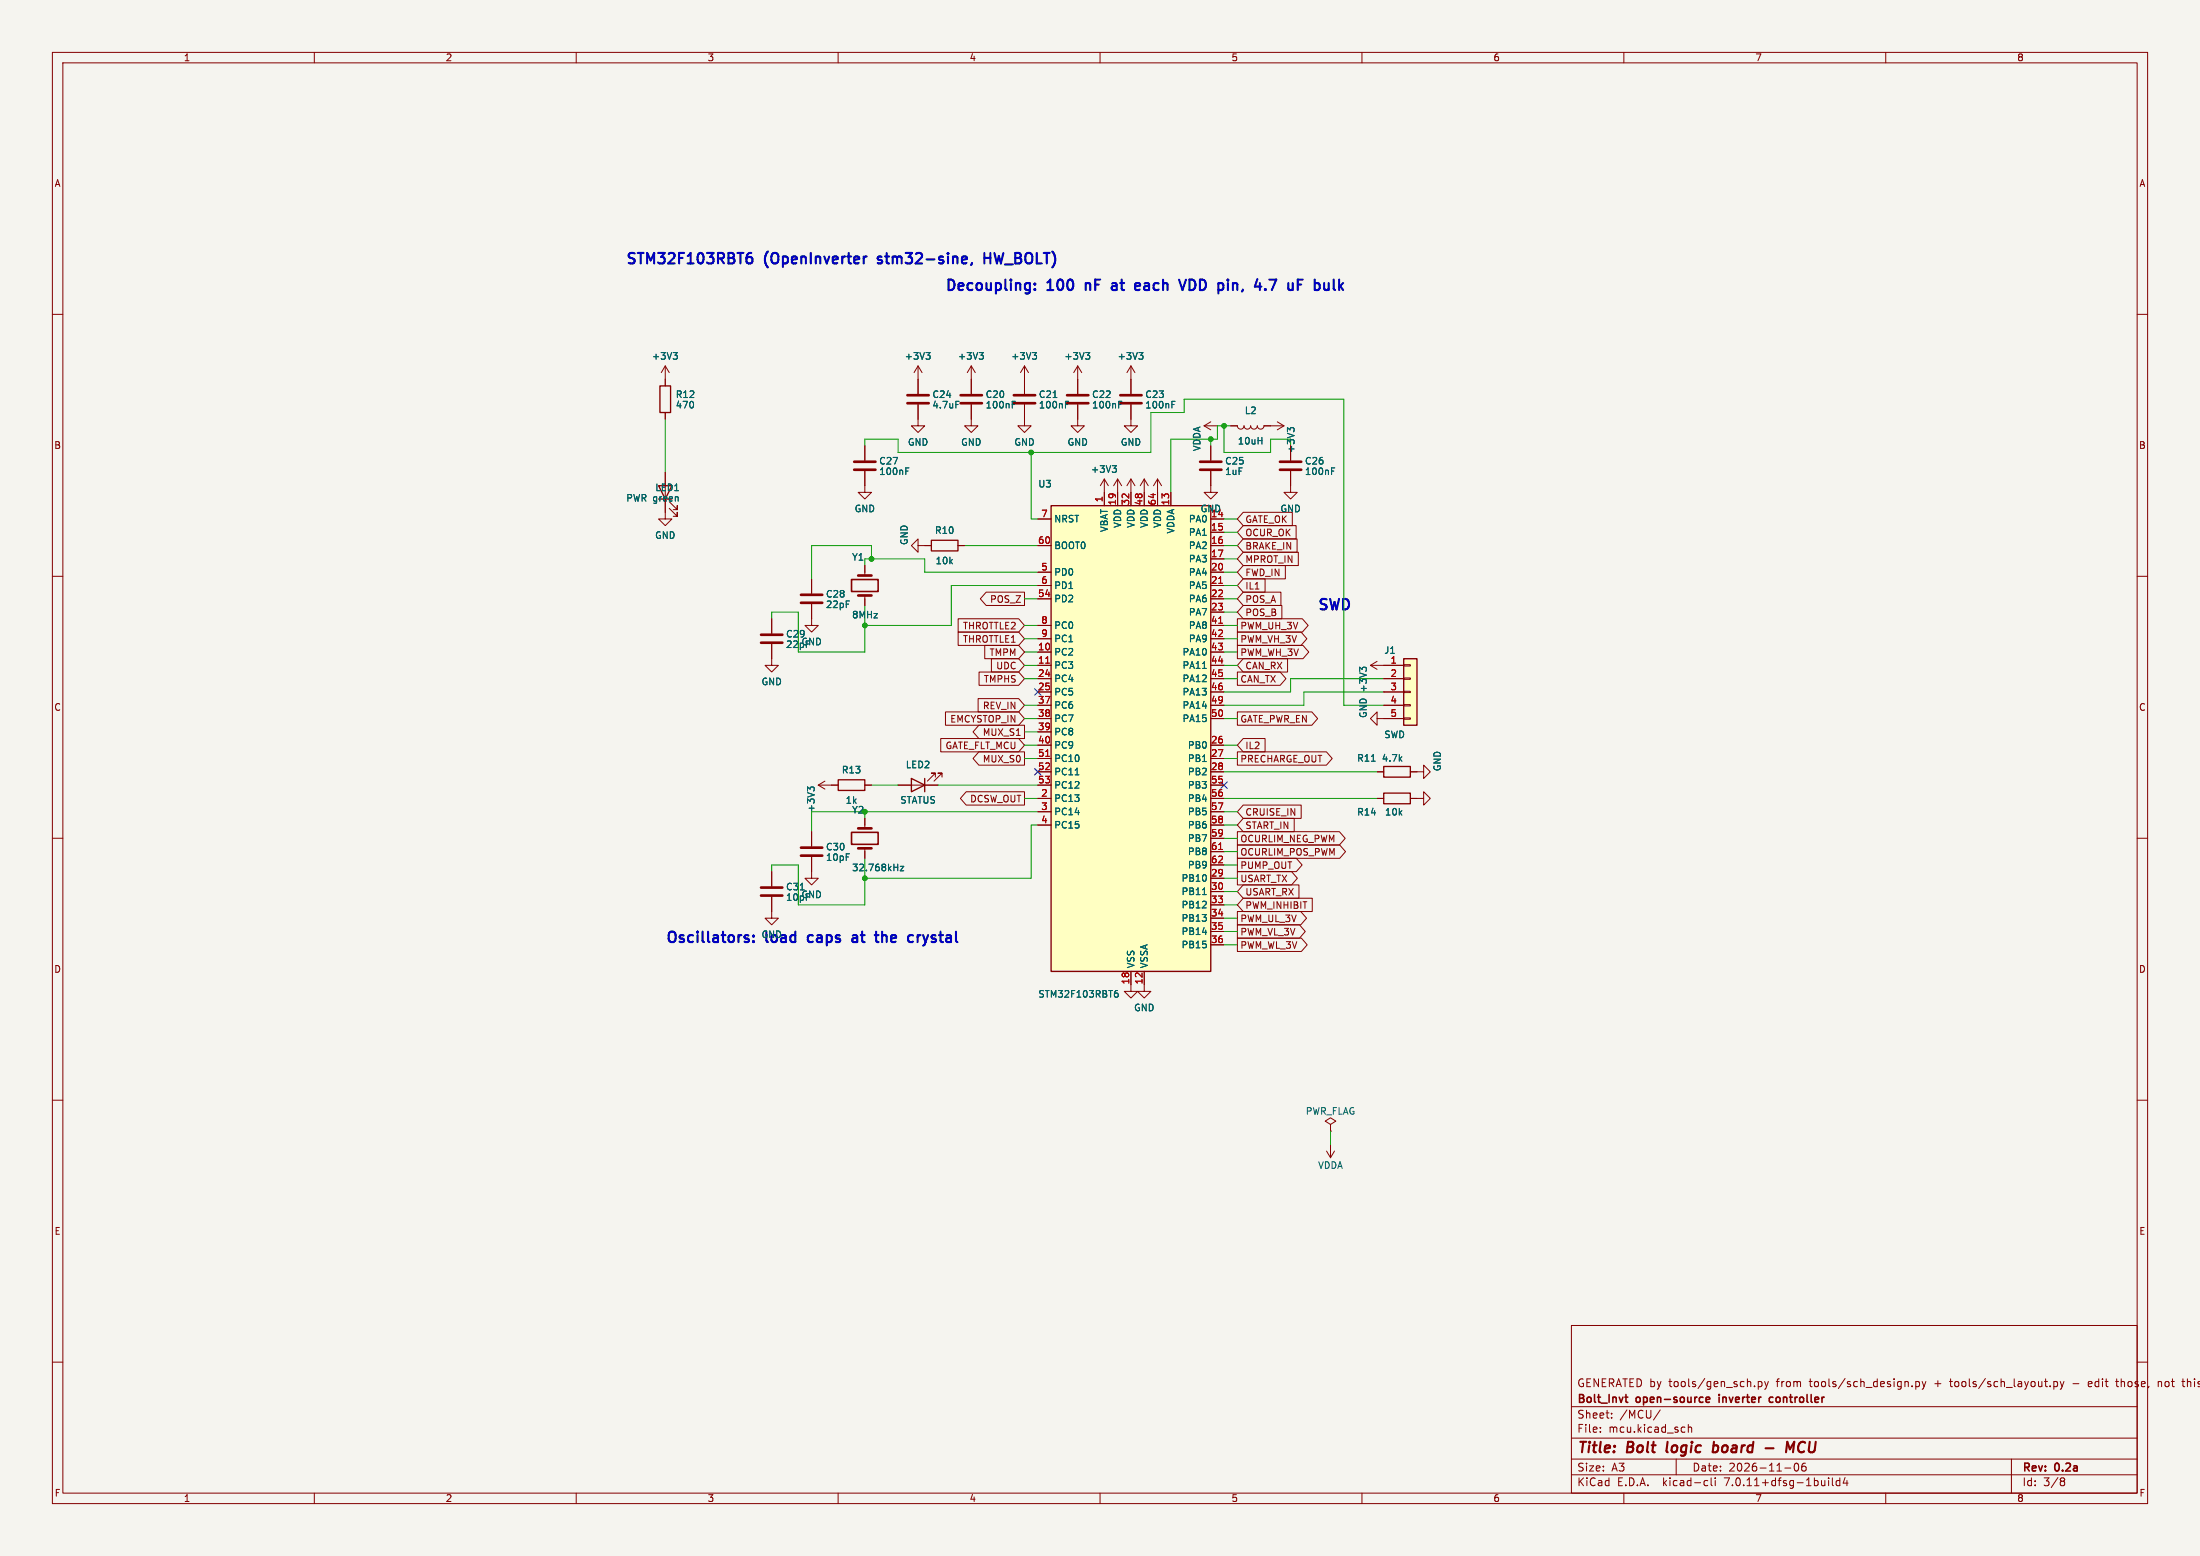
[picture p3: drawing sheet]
<svg xmlns="http://www.w3.org/2000/svg" width="420mm" height="297mm" viewBox="0 0 420 297" stroke-linecap="round" stroke-linejoin="round" font-family="sans-serif">
<path d="M0 0h420v297h-420z" fill="#f5f4ef" stroke="#f5f4ef" stroke-width=".19"/>
<g fill="none" stroke="#840000" stroke-width=".19">
<path d="M10 10h400v277h-400zM12 12h396v273h-396zM60 10v2M110 10v2M160 10v2M210 10v2M260 10v2M310 10v2M360 10v2M10 60h2M408 60h2M127 69.9v3.8"/>
<path d="M127 78.7v1.3M127 69.9l-.8 1.2M127 69.9l.8 1.2M175.3 77.2v4.1h1.2l-1.2 1.3-1.3-1.3h1.3M175.3 69.9l-.8 1.2M175.3 69.9v5.3M175.3 69.9l.7 1.2M185.4 77.2v4.1h1.3l-1.3 1.3-1.3-1.3h1.3M185.4 69.9v5.3M185.4 69.9l-.7 1.2M185.4 69.9l.8 1.2M195.6 77.2v4.1h1.2l-1.2 1.3-1.3-1.3h1.3"/>
<path d="M195.6 69.9v5.3M195.6 69.9l-.8 1.2M195.6 69.9l.7 1.2M205.7 77.2v4.1h1.3l-1.3 1.3-1.2-1.3h1.2M205.7 69.9l-.7 1.2M205.7 69.9v5.3M205.7 69.9l.8 1.2M215.9 77.2v4.1h1.3l-1.3 1.3-1.3-1.3h1.3M215.9 69.9v5.3M215.9 69.9l-.8 1.2M215.9 69.9l.8 1.2M127 90.2v8.9h1.3l-1.3 1.2-1.3-1.2h1.3"/>
<path d="M127.8 97l1.5 1.6v-.8v.8h-.8M127.8 95.8l1.5 1.5v-.8v.8h-.8M165.1 89.9v4.1h1.3l-1.3 1.3-1.3-1.3h1.3M165.1 85.1v2.8M198.1 99.1h2.6M210.8 91.4v5.1M210.8 91.4l-.7 1.3M210.8 91.4l.8 1.3M213.4 91.4v5.1M213.4 91.4l-.8 1.3M213.4 91.4l.7 1.3M215.9 91.4v5.1"/>
<path d="M215.9 91.4l-.8 1.3M215.9 91.4l.8 1.3M218.4 91.4v5.1M218.4 91.4l-.7 1.3M218.4 91.4l.8 1.3M221 91.4v5.1M221 91.4l-.8 1.3M221 91.4l.7 1.3M223.5 94v2.5M229.9 81.3h2.5M229.9 81.3l1.2 .7M231.1 89.9v4.1h1.3l-1.3 1.3-1.2-1.3h1.2"/>
<path d="M231.1 99.1h2.6M231.1 85.1v2.8M231.1 80.5l-1.2 .8M234.9 81.3h1.3a.64 .64 0 0 0 .7 .6 .64 .64 0 0 0 .6-.6 .64 .64 0 0 0 .6 .6 .64 .64 0 0 0 .7-.6 .64 .64 0 0 0 .6 .6 .64 .64 0 0 0 .6-.6 .64 .64 0 0 0 .7 .6 .64 .64 0 0 0 .6-.6h3.8M237.3 97.8h9.4v2.5h-9.4l-1.1-1.2zM243.8 80.5l1.3 .8M245.1 81.3l-1.3 .7M246.4 89.9v4.1h1.2l-1.2 1.3-1.3-1.3h1.3M246.4 85.1v2.8M10 110h2M147.3 118.1v2.8M154.9 115.3v4.1h1.3l-1.3 1.3-1.2-1.3h1.2"/>
<path d="M154.9 110.5v2.8M165.1 108v1.9M165.1 113.7v1.9M175.3 104.1v-1.2l-1.3 1.2 1.3 1.3v-1.3h2.5M182.9 104.1h1.2M182.9 118.1h11.6l1.1 1.3-1.1 1.3h-11.6zM188.3 113h7.3v2.6h-7.3l-1.2-1.3zM198.1 104.1h2.6M198.1 109.2h2.6M198.1 111.8h2.6M198.1 114.3h2.6M198.1 119.4h2.6"/>
<path d="M231.1 104.1h2.6M231.1 101.6h2.6M231.1 106.7h2.6M231.1 109.2h2.6M231.1 111.8h2.6M231.1 114.3h2.6M231.1 116.8h2.6M231.1 119.4h2.6M236.2 118.1h12.4l1.1 1.3-1.1 1.3h-12.4zM237.3 115.6h7.4v2.5h-7.4l-1.1-1.3zM237.3 102.9h10.3v2.5h-10.3l-1.1-1.3zM237.3 100.3h10.1v2.6h-10.1l-1.1-1.3z"/>
<path d="M237.3 110.5h4.2v2.5h-4.2l-1.1-1.2zM237.3 113h7.2v2.6h-7.2l-1.1-1.3zM237.3 105.4h10.6v2.6h-10.6l-1.1-1.3zM237.3 107.9h8.1v2.6h-8.1l-1.1-1.3zM408 110h2M147.3 122.9v4.1h1.3l-1.3 1.3-1.3-1.3h1.3M180.5 135.9h14l1.1 1.3-1.1 1.2h-14zM182.9 120.6h11.6l1.1 1.3-1.1 1.3h-11.6zM186.7 133.3h7.8l1.1 1.3-1.1 1.3h-7.8zM186.9 138.4h8.7v2.6h-8.7l-1.1-1.3zM186.9 128.3h7.6l1.1 1.2-1.1 1.3h-7.6zM188 123.2h6.5l1.1 1.3-1.1 1.2h-6.5z"/>
<path d="M189.3 125.7h5.2l1.1 1.3-1.1 1.3h-5.2zM198.1 127h2.6M198.1 129.5h2.6M198.1 132.1h2.6M198.1 134.6h2.6M198.1 137.2h2.6M198.1 124.5h2.6M198.1 139.7h2.6M198.1 121.9h2.6M231.1 127h2.6M231.1 129.5h2.6M231.1 132.1h2.6"/>
<path d="M231.1 134.6h2.6M231.1 137.2h2.6M231.1 124.5h2.6M231.1 121.9h2.6M236.2 120.6h12.2l1.1 1.3-1.1 1.3h-12.2zM236.2 123.2h12.5l1.2 1.3-1.2 1.2h-12.5zM236.2 135.9h14.2l1.1 1.3-1.1 1.2h-14.2zM236.2 128.3h8.2l1.1 1.2-1.1 1.3h-8.2zM237.3 125.7h8.5v2.6h-8.5l-1.1-1.3zM261.6 127l1.3 .8M261.6 127h6.4M262.9 137.2v-1.3l-1.3 1.3 1.3 1.2v-1.2h5.1"/>
<path d="M262.9 126.2l-1.3 .8M264.2 129.5h3.8M264.2 132.1h3.8M264.2 134.6h3.8M268 137h1.2v.3h-1.2zM268 134.5h1.2v.2h-1.2zM268 132h1.2v.2h-1.2zM268 129.4h1.2v.3h-1.2zM268 126.9h1.2v.2h-1.2zM10 160h2M154.9 158.8v2.7M156.2 149.9h3.8"/>
<path d="M156.2 149.9l1.3 .7M157.5 149.1l-1.3 .8M165.1 156.2v1.9M165.1 149.9h1.3M171.4 149.9h7.7M178.6 148.3v-.7h-.8h.8l-1.6 1.5M179.6 141h14.9l1.1 1.2-1.1 1.3h-14.9zM179.8 148.3v-.7h-.7h.7l-1.5 1.5M184.4 151.1h11.2v2.6h-11.2l-1.1-1.3zM186.9 143.5h8.7v2.6h-8.7l-1.1-1.3zM198.1 152.4h2.6M198.1 147.3h2.6"/>
<path d="M198.1 142.2h2.6M198.1 144.8h2.6M198.1 154.9h2.6M198.1 157.5h2.6M198.1 149.9h2.6M231.1 152.4h2.6M231.1 147.3h2.6M231.1 142.2h2.6M231.1 144.8h2.6M231.1 154.9h2.6M231.1 157.5h2.6M231.1 149.9h2.6"/>
<path d="M236.2 143.5h17l1.1 1.3-1.1 1.3h-17zM236.2 158.7h19.5l1.1 1.3-1.1 1.3h-19.5zM237.3 153.7h11.1v2.5h-11.1l-1.1-1.3zM237.3 141h4.2v2.5h-4.2l-1.1-1.3zM237.3 156.2h9.8v2.6h-9.8l-1.1-1.3zM262.9 152.4h1.3M262.9 147.3h1.3M269.2 152.4h2.6v-1.3l1.2 1.3-1.2 1.3v-1.3M269.2 147.3h2.6v-1.2l1.2 1.2-1.2 1.3v-1.3M408 160h2M147.3 171.2v4.1h1.3l-1.3 1.2-1.3-1.2h1.3M147.3 166.4v2.8"/>
<path d="M154.9 163.6v4h1.3l-1.3 1.3-1.2-1.3h1.2M165.1 161.9v1.9M231.1 167.6h2.6M231.1 170.2h2.6M231.1 172.7h2.6M231.1 175.3h2.6M231.1 177.8h2.6M231.1 160h2.6M231.1 162.6h2.6M231.1 165.1h2.6M236.2 163.8h11.3l1.1 1.3-1.1 1.3h-11.3zM236.2 179.1h12.2l1.2 1.2-1.2 1.3h-12.2z"/>
<path d="M236.2 176.5h11.9l1.1 1.3-1.1 1.3h-11.9zM236.2 174h12.1l1.1 1.3-1.1 1.2h-12.1zM236.2 166.4h10.4l1.1 1.2-1.1 1.3h-10.4zM236.2 161.3h19.6l1.1 1.3-1.1 1.2h-19.6zM237.3 171.4h13.2v2.6h-13.2l-1.1-1.3zM237.3 168.9h10.7v2.6h-10.7l-1.1-1.3zM215.9 185.4v3.8h1.3l-1.3 1.3-1.3-1.3h1.3M218.4 185.4v3.8h1.3l-1.3 1.3-1.2-1.3h1.2M231.1 180.3h2.6M10 210h2M253.2 219.7l.8 1.3M254 214.6l1-.6-1-.6-1 .6 1 .6v1.3"/>
<path d="M254 215.9h.1M254 218.4v2.6M254.8 219.7l-.8 1.3M408 210h2M10 260h2M300 253h108v32h-108zM408 260h2M300 278.5h108M300 274.5h108M300 268.5h108M305.5 273.2v.2M305.5 272.5v.1"/>
<path d="M307.7 270.5v.2M307.7 269.8v.1M316.9 269.1l-1.2 1.9M320 278.5v3M321.2 272.4l.5 .1M321.7 273.3l-.5 .1M322.3 272.5l.2-.1 .4 .1v.9M322.3 271.9v1.5M335.7 263.7v1.5M335.7 263.8l.4-.1 .3 .3-.2 .6h-.5M336.9 263.7l.3 1M337.2 264.7l-.3 .5"/>
<path d="M337.6 263.7l-.4 1M342.7 279.4l.2-.1a.8 .8 0 0 1 .5 .7 .8 .8 0 0 1-.5 .8 1 1 0 0 1-.2-1.4zM344.7 279.3a.59 .59 0 0 0-.8 .6v.6l.2 .2 .4 .1 .2-.2 .1-.5-.1-.2h-.5l-.3 .2M365 264.5v.2M365.7 263.8l.5-.1 .2 .3-.1 .6h-.6M365.7 263.7v1.5M366.9 263.7l.4 1M367.3 264.7l-.4 .5M367.7 263.7l-.4 1M384 278.5v6.5M391.4 264.5v.2M392.1 263.8l.4-.1 .3 .3-.1 .6h-.6"/>
<path d="M392.1 263.7v1.5M393.3 263.7l.4 1M393.7 264.7l-.4 .5M394 263.7l-.3 1M395.7 264.1h1.2M399.2 263.7h-.3l-.2 .2v.7l.5 .1M399.4 264l-.7 .2M403.9 263.7h.5M404.1 263.2v1.3l.3 .2M412 263.7v1M412.6 263.8l-.4-.1-.2 .1M416.5 263.7h.6"/>
<path d="M416.7 263.2v1.3l.4 .2M60 285v2M110 285v2M160 285v2M210 285v2M260 285v2M300 281.5h108M310 285v2M325.6 282.6l.4 .1M326 283.5l-.4 .1M326.7 282.1v1.3l.2 .2M327.4 282.1v.1"/>
<path d="M327.4 282.6v1M340.7 280.2h1.2M349.1 282.1v.1M349.1 282.6v1M349.8 282.1v1.3l.2 .2M351.2 282.7l-.4-.1-.3 .3 .2 .6h.5M351.2 282.1v1.5M352.2 282l-.3 1.1h.9M352.6 282.6v1M360 285v2M393.6 282.1h.3l.3 .3-.3 .3M393.6 282.7h.3"/>
<path d="M393.9 282.7l.2 .2 .1 .4-.3 .3h-.3"/>
</g>
<path d="M318.3 275.2l-.1 1.9M327.1 276h.8M327.2 275.2l-.2 2M327.8 277a.66 .66 0 0 1-.8 .1M337.1 276.4h1.5M341 277.2l.2-2 .5 1.4 .8-1.4-.2 2M343.6 275.5l-.2 .2a1.24 1.24 0 0 0 .1 1.4" fill="none" stroke="#840000" stroke-width=".4"/>
<path d="M162.6 110.6h5v2.3h-5zM162.6 158.9h5v2.3h-5zM310.2 266.7h.6M310.5 267.6l.3 .1M325.7 267.2l.7-.2-.1-.2-.4-.1-.2 .2 .1 .7h.5M328.2 266.2v.1M328.2 266.7v1M338.5 266.8l-.5-.1-.2 .3 .1 .6h.6" fill="none" stroke="#840000" stroke-width=".3"/>
<path d="M126 73.7h2v5h-2zM125.7 92.7h2.6l-1.3 2.6zM200.7 96.5h30.4v88.9h-30.4zM177.8 103.1h5.1v2.1h-5.1zM268 125.7h2.5v12.7h-2.5zM160 148.8h5.1v2.1h-5.1zM174 148.6l2.5 1.3-2.5 1.2zM176.5 148.6v2.5M264.2 151.4h5v2h-5zM264.2 146.3h5v2h-5z" fill="none" stroke="#840000" stroke-width=".25"/>
<g fill="none" stroke="#840000" stroke-width=".51">
<path d="M173.2 77h4.1M173.2 75.4h4.1M183.4 77h4.1M183.4 75.4h4.1M193.5 77h4.1M193.5 75.4h4.1M203.7 77h4.1M203.7 75.4h4.1M213.9 77h4M213.9 75.4h4M163.1 89.7h4M163.1 88.1h4"/>
<path d="M229.1 89.7h4.1M229.1 88.1h4.1M244.3 89.7h4.1M244.3 88.1h4.1M152.9 115.1h4.1M152.9 113.5h4.1M163.8 109.9h2.6M163.8 113.7h2.6M145.3 122.7h4.1M145.3 121.2h4.1M163.8 158.1h2.6M145.3 170.9h4.1"/>
<path d="M145.3 169.4h4.1M152.9 163.3h4.1M152.9 161.8h4.1M163.8 161.9h2.6"/>
</g>
<g fill="none" stroke="#006464" stroke-width=".19">
<path d="M128.5 67.3h.8l-.4 .5M129.1 67.8l.2 .2v.3l-.2 .3M176.8 67.3h.8l-.5 .5M177.3 67.8l.3 .2v.3l-.3 .3M182.5 76.6h.6M186.9 67.3h.8l-.4 .5M187.5 67.8l.2 .2v.3l-.2 .3M193.2 76.6h.6M193.2 77.2h.5M197.1 67.3h.8l-.4 .5M197.6 67.8l.3 .2v.3l-.3 .3M201 75.9h.8"/>
<path d="M203.4 76.6h.6M203.4 77.2h.4M207.3 67.3h.7l-.4 .5M207.8 67.8l.2 .2v.3l-.2 .3M213.6 76.6h.6M213.6 77.2h.4M217.4 67.3h.8l-.4 .5M218 67.8l.2 .2v.3l-.2 .3M223.7 76.6h.6M223.7 77.2h.4M172.9 89.9h.4M172.9 89.3h.6"/>
<path d="M212.3 88.9h.8l-.4 .5M212.9 89.4l.2 .2v.3l-.2 .3M246.3 82.1l-.5-.5v.8M246.3 81.9l.2-.3h.3l.2 .3M254.2 89.9h.4M254.2 89.3h.6M229.6 127.6h.7M260.1 127.8l-.5-.4v.7M260.1 127.6l.2-.2h.3l.2 .2M154.6 150.6l-.4-.4v.8M154.6 150.5l.3-.3h.3l.2 .3M205.3 147.9h.7"/>
<path d="M261.8 145.3h.7M171.9 165.4h.6l-.6 .8h.6M229.6 170.8h.7M212.9 189.6h.3l.3 .2-.1 .5h-.5M213.4 189.1l-.5 .1"/>
</g>
<g fill="#ffffc2" stroke="#ffffc2" stroke-width=".19">
<path d="M268 125.7h2.5v12.7h-2.5z"/>
<path d="M200.7 96.5h30.4v88.9h-30.4z"/>
</g>
<path d="M232.7 111.3h.7M232.7 119h.7M199.6 126.6h.8M199.6 144.4h.8M232.7 162.1h.7" fill="none" stroke="#a90000" stroke-width=".19"/>
<g fill="none" stroke="#0000c2" stroke-width=".4">
<path d="M142.7 49.1l.6-.1 .3 .4v.5l-.1 .3h-.8M143.5 48.3h-.4l-.3 .2M165.3 49h.2M167.5 50.2l.2 .1M167.6 49v.5M185.5 50.2l-.1 .4M187.9 48.3v2M187.9 49.2h1.2M197.6 55.2v.2M197.6 54.1v.2M207.3 54v1.4M207.4 54.1l-.1 .1"/>
<path d="M212.3 54.1l.6-.1 .3 .3M212.3 55.3h.9M213.2 54.5l-.9 .2M217 54l.6 .1 .1 .4-1 .2M217.6 55.3l-.6 .1M226.4 53.4l-.7 2M227.8 53.5l-.7-.1v2l.7-.1M235.9 54l-.5 .2M242.3 53.4h1.4l-.9 2M255.8 54.6l.6 .8M256.4 54l-.7 .8M143.8 179.6v.2"/>
<path d="M143.8 178.6v.2M154.3 178.7v.9M162.8 178.6l.6-.1 .2 .3M163.6 179l-.6 .1a.39 .39 0 0 0-.3 .3 .39 .39 0 0 0 .3 .4l.6-.1M168.4 177.8v2M169 178.5l-.6 .2M175.2 178.5v1.3M175.7 178.5l-.3 .1-.2 .3"/>
</g>
<g fill="none" stroke="#009600" stroke-width=".19">
<path d="M127 80v10.2M165.1 85.1v-1.3h6.3v2.6h48.3v-7.7h6.4v-2.5h30.4v58.4h7.7M196.8 86.4v12.7h1.3M231.1 83.8v1.3M233.7 99.1h2.5M233.7 81.3v5.1h8.9v-2.6h3.8M234.9 81.3h-2.5v2.5h-8.9v10.2M165.1 108v-1.3h11.4v2.5h21.6M165.1 115.6v8.9h-12.7v-7.7h-5.1v1.3M166.4 106.7v-2.6h-11.5v6.4M184.1 104.1h14M195.6 114.3h2.5"/>
<path d="M195.6 119.4h2.5M198.1 111.8h-16.5v7.6h-16.5M233.7 114.3h2.5M233.7 119.4h2.5M233.7 111.8h2.5M233.7 106.7h2.5M233.7 101.6h2.5M233.7 116.8h2.5M233.7 109.2h2.5M233.7 104.1h2.5M195.6 137.2h2.5M195.6 127h2.5"/>
<path d="M195.6 129.5h2.5M195.6 134.6h2.5M195.6 121.9h2.5M195.6 124.5h2.5M195.6 139.7h2.5M233.7 137.2h2.5M233.7 127h2.5M233.7 129.5h2.5M233.7 121.9h2.5M233.7 124.5h2.5M264.2 129.5h-17.8v2.6h-12.7M264.2 132.1h-15.3v2.5h-15.2"/>
<path d="M165.1 154.9v1.3M166.4 149.9h5M179.1 149.9h19M195.6 152.4h2.5M195.6 144.8h2.5M195.6 142.2h2.5M198.1 157.5h-1.3v10.1h-31.7M198.1 154.9h-43.2v3.9M233.7 157.5h2.5M233.7 152.4h29.2M233.7 154.9h2.5M233.7 147.3h29.2"/>
<path d="M233.7 144.8h2.5M233.7 142.2h2.5M165.1 163.8v8.9h-12.7v-7.6h-5.1v1.3M233.7 165.1h2.5M233.7 160h2.5M233.7 162.6h2.5M233.7 167.6h2.5M233.7 170.2h2.5M233.7 177.8h2.5M233.7 175.3h2.5M233.7 172.7h2.5M233.7 180.3h2.5"/>
<path d="M254 215.9v2.5"/>
</g>
<path d="M197.5 131.5l1.2 1.2M198.7 131.5l-1.2 1.2M197.5 146.7l1.2 1.2M198.7 146.7l-1.2 1.2M233.1 149.3l1.2 1.2M234.3 149.3l-1.2 1.2" fill="none" stroke="#000084" stroke-width=".19"/>
<g fill="#009600" stroke="#009600" stroke-width=".19">
<circle cx="165.1" cy="167.6" r=".46"/>
<circle cx="165.1" cy="154.9" r=".46"/>
<circle cx="166.4" cy="106.7" r=".46"/>
<circle cx="165.1" cy="119.4" r=".46"/>
<circle cx="231.1" cy="83.8" r=".46"/>
<circle cx="233.7" cy="81.3" r=".46"/>
<circle cx="196.8" cy="86.4" r=".46"/>
</g>
<g font-size="2.8" fill="#0000c2">
<text x="119.4" y="50.6">STM32F103RBT6</text>
<text x="146.1" y="50.6">(OpenInverter</text>
<text x="168.5" y="50.6">stm32-sine,</text>
<text x="189.6" y="50.6">HW_BOLT)</text>
<text x="180.3" y="55.6">Decoupling:</text>
<text x="200.1" y="55.6">100</text>
<text x="208.1" y="55.6">nF</text>
<text x="214" y="55.6">at</text>
<text x="219.3" y="55.6">each</text>
<text x="228.6" y="55.6">VDD</text>
<text x="236.7" y="55.6">pin,</text>
<text x="244.5" y="55.6">4.7</text>
<text x="251.6" y="55.6">uF</text>
<text x="251.5" y="116.6">SWD</text>
<text x="127" y="180.1">Oscillators:</text>
<text x="146.4" y="180.1">load</text>
<text x="155.2" y="180.1">caps</text>
<text x="164.4" y="180.1">at</text>
<text x="169.7" y="180.1">the</text>
<text x="176.7" y="180.1">crystal</text>
</g>
<g font-size="2.8" fill="#840000">
<text x="301" y="277.9">Title:</text>
<text x="310.6" y="277.9">Bolt</text>
<text x="319" y="277.9">logic</text>
<text x="328.6" y="277.9">board</text>
<text x="344.2" y="277.9">MCU</text>
</g>
<g font-size="2.1" fill="#840000">
<text x="301" y="268.2">Bolt_Invt</text>
<text x="301" y="265">GENERATED by</text>
<text x="312.4" y="268.2">open-source</text>
<text x="318.7" y="265">tools/gen_sch.py</text>
<text x="328.8" y="268.2">inverter</text>
<text x="339.1" y="268.2">controller</text>
<text x="339.3" y="265">from</text>
<text x="345.8" y="265">tools/sch_design.py</text>
<text x="369.7" y="265">+</text>
<text x="372.9" y="265">tools/sch_layout.py</text>
<text x="399.5" y="265">edit</text>
<text x="405" y="265">those,</text>
<text x="413.1" y="265">not</text>
<text x="418" y="265">this</text>
<text x="301" y="273.7">File:</text>
<text x="301" y="271">Sheet:</text>
<text x="307.1" y="273.7">mcu.kicad_sch</text>
<text x="309.2" y="271">/MCU/</text>
<text x="301" y="281.1">Size:</text>
<text x="307.6" y="281.1">A3</text>
<text x="323" y="281.1">Date:</text>
<text x="330" y="281.1">2026-11-06</text>
<text x="386" y="281.3">Rev:</text>
<text x="392.4" y="281.3">0.2a</text>
<text x="301" y="283.9">KiCad</text>
<text x="308.7" y="283.9">E.D.A.</text>
<text x="317.6" y="283.9">kicad-cli</text>
<text x="329.5" y="283.9">7.0.11+dfsg-1build4</text>
<text x="386" y="283.9">Id:</text>
<text x="390.1" y="283.9">3/8</text>
</g>
<g font-size="1.8" fill="#840000">
<text x="35" y="11.9">1</text>
<text x="85" y="11.9">2</text>
<text x="135" y="11.9">3</text>
<text x="185" y="11.9">4</text>
<text x="235" y="11.9">5</text>
<text x="285" y="11.9">6</text>
<text x="335" y="11.9">7</text>
<text x="385" y="11.9">8</text>
<text x="10.3" y="35.9">A</text>
<text x="408.3" y="35.9">A</text>
<text x="10.3" y="85.9">B</text>
<text x="408.2" y="85.9">B</text>
<text x="237.6" y="100">GATE_OK</text>
<text x="237.6" y="105.1">BRAKE_IN</text>
<text x="237.6" y="102.6">OCUR_OK</text>
<text x="237.6" y="107.6">MPROT_IN</text>
<text x="237.6" y="112.7">IL1</text>
<text x="237.6" y="110.2">FWD_IN</text>
<text x="188.9" y="115.3">POS_Z</text>
<text x="237.6" y="117.8">POS_B</text>
<text x="237.6" y="115.3">POS_A</text>
<text x="183.7" y="122.9">THROTTLE1</text>
<text x="183.7" y="120.3">THROTTLE2</text>
<text x="188.8" y="125.4">TMPM</text>
<text x="236.7" y="122.9">PWM_VH_3V</text>
<text x="236.7" y="120.3">PWM_UH_3V</text>
<text x="236.7" y="125.4">PWM_WH_3V</text>
<text x="187.7" y="130.5">TMPHS</text>
<text x="190.1" y="128">UDC</text>
<text x="236.7" y="130.5">CAN_TX</text>
<text x="237.6" y="128">CAN_RX</text>
<text x="10.3" y="135.9">C</text>
<text x="187.5" y="135.6">REV_IN</text>
<text x="408.2" y="135.9">C</text>
<text x="180.4" y="143.2">GATE_FLT_MCU</text>
<text x="181.3" y="138.1">EMCYSTOP_IN</text>
<text x="187.5" y="140.7">MUX_S1</text>
<text x="236.7" y="138.1">GATE_PWR_EN</text>
<text x="237.6" y="143.2">IL2</text>
<text x="187.5" y="145.7">MUX_S0</text>
<text x="236.7" y="145.7">PRECHARGE_OUT</text>
<text x="185.1" y="153.4">DCSW_OUT</text>
<text x="237.6" y="155.9">CRUISE_IN</text>
<text x="236.7" y="161">OCURLIM_NEG_PWM</text>
<text x="237.6" y="158.4">START_IN</text>
<text x="236.7" y="166.1">PUMP_OUT</text>
<text x="236.7" y="163.5">OCURLIM_POS_PWM</text>
<text x="236.7" y="168.6">USART_TX</text>
<text x="237.6" y="173.7">PWM_INHIBIT</text>
<text x="237.6" y="171.1">USART_RX</text>
<text x="236.7" y="178.8">PWM_VL_3V</text>
<text x="236.7" y="176.2">PWM_UL_3V</text>
<text x="10.3" y="185.9">D</text>
<text x="236.7" y="181.3">PWM_WL_3V</text>
<text x="408.2" y="185.9">D</text>
<text x="10.3" y="235.9">E</text>
<text x="408.3" y="235.9">E</text>
<text x="10.3" y="285.9">F</text>
<text x="35" y="286.9">1</text>
<text x="85" y="286.9">2</text>
<text x="135" y="286.9">3</text>
<text x="185" y="286.9">4</text>
<text x="235" y="286.9">5</text>
<text x="285" y="286.9">6</text>
<text x="335" y="286.9">7</text>
<text x="385" y="286.9">8</text>
<text x="408.3" y="285.9">F</text>
</g>
<g font-size="1.8" fill="#006464">
<text x="124.4" y="68.9">+3V3</text>
<text x="172.6" y="68.9">+3V3</text>
<text x="182.8" y="68.9">+3V3</text>
<text x="192.9" y="68.9">+3V3</text>
<text x="203.1" y="68.9">+3V3</text>
<text x="213.3" y="68.9">+3V3</text>
<text x="128.9" y="76.2">R12</text>
<text x="177.9" y="76.2">C24</text>
<text x="188.1" y="76.2">C20</text>
<text x="198.2" y="76.2">C21</text>
<text x="208.4" y="76.2">C22</text>
<text x="218.5" y="76.2">C23</text>
<text x="128.9" y="78.2">470</text>
<text x="177.9" y="78.2">4.7uF</text>
<text x="188.1" y="78.2">100nF</text>
<text x="198.2" y="78.2">100nF</text>
<text x="208.4" y="78.2">100nF</text>
<text x="218.5" y="78.2">100nF</text>
<text x="237.5" y="79.2">L2</text>
<text x="167.7" y="88.9">C27</text>
<text x="173.2" y="85.3">GND</text>
<text x="183.4" y="85.3">GND</text>
<text x="193.5" y="85.3">GND</text>
<text x="203.7" y="85.3">GND</text>
<text x="213.9" y="85.3">GND</text>
<text x="229.4" y="86.2" transform="rotate(-90 229.4 86.2)">VDDA</text>
<text x="233.8" y="88.9">C25</text>
<text x="236.2" y="85">10uH</text>
<text x="247.3" y="86.6" transform="rotate(-90 247.3 86.6)">+3V3</text>
<text x="249" y="88.9">C26</text>
<text x="119.5" y="95.9">PWR green</text>
<text x="125" y="93.9">LED1</text>
<text x="167.7" y="90.9">100nF</text>
<text x="198.1" y="93.2">U3</text>
<text x="208.2" y="90.4">+3V3</text>
<text x="233.8" y="90.9">1uF</text>
<text x="249" y="90.9">100nF</text>
<text x="163.1" y="98">GND</text>
<text x="201.2" y="99.9">NRST</text>
<text x="211.7" y="101.6" transform="rotate(-90 211.7 101.6)">VBAT</text>
<text x="214.2" y="100.9" transform="rotate(-90 214.2 100.9)">VDD</text>
<text x="216.8" y="100.9" transform="rotate(-90 216.8 100.9)">VDD</text>
<text x="219.3" y="100.9" transform="rotate(-90 219.3 100.9)">VDD</text>
<text x="221.8" y="100.9" transform="rotate(-90 221.8 100.9)">VDD</text>
<text x="224.4" y="101.9" transform="rotate(-90 224.4 101.9)">VDDA</text>
<text x="226.9" y="99.9">PA0</text>
<text x="229.1" y="98">GND</text>
<text x="231.1" y="98.8">14</text>
<text x="244.3" y="98">GND</text>
<text x="125" y="103.1">GND</text>
<text x="162.6" y="107.2">Y1</text>
<text x="173.5" y="104.1" transform="rotate(-90 173.5 104.1)">GND</text>
<text x="178.4" y="102.1">R10</text>
<text x="178.5" y="107.9">10k</text>
<text x="201.2" y="105">BOOT0</text>
<text x="226.9" y="102.5">PA1</text>
<text x="226.9" y="105">PA2</text>
<text x="226.9" y="107.5">PA3</text>
<text x="201.2" y="110.1">PD0</text>
<text x="201.2" y="112.6">PD1</text>
<text x="226.9" y="110.1">PA4</text>
<text x="226.9" y="112.6">PA5</text>
<text x="157.6" y="114.3">C28</text>
<text x="157.6" y="116.3">22pF</text>
<text x="162.6" y="118.2">8MHz</text>
<text x="201.2" y="115.2">PD2</text>
<text x="226.9" y="115.2">PA6</text>
<text x="226.9" y="117.7">PA7</text>
<text x="150" y="121.9">C29</text>
<text x="150" y="123.9">22pF</text>
<text x="152.9" y="123.4">GND</text>
<text x="201.2" y="125.3">PC2</text>
<text x="201.2" y="120.2">PC0</text>
<text x="201.2" y="122.8">PC1</text>
<text x="225.7" y="125.3">PA10</text>
<text x="226.9" y="120.2">PA8</text>
<text x="226.9" y="122.8">PA9</text>
<text x="264.2" y="125">J1</text>
<text x="145.3" y="131">GND</text>
<text x="201.2" y="127.9">PC3</text>
<text x="201.2" y="130.4">PC4</text>
<text x="225.7" y="127.9">PA11</text>
<text x="225.7" y="130.4">PA12</text>
<text x="201.2" y="132.9">PC5</text>
<text x="201.2" y="135.5">PC6</text>
<text x="225.7" y="132.9">PA13</text>
<text x="225.7" y="135.5">PA14</text>
<text x="261.1" y="137.2" transform="rotate(-90 261.1 137.2)">GND +3V3</text>
<text x="201.2" y="138">PC7</text>
<text x="201.2" y="140.6">PC8</text>
<text x="201.2" y="143.1">PC9</text>
<text x="225.7" y="138">PA15</text>
<text x="226.7" y="143.1">PB0</text>
<text x="264.2" y="141.1">SWD</text>
<text x="160.6" y="147.8">R13</text>
<text x="172.8" y="146.8">LED2</text>
<text x="201.2" y="145.6">PC10</text>
<text x="201.2" y="148.2">PC11</text>
<text x="226.7" y="145.6">PB1</text>
<text x="226.7" y="148.2">PB2</text>
<text x="259" y="145.6">R11</text>
<text x="263.7" y="145.6">4.7k</text>
<text x="275.3" y="147.3" transform="rotate(-90 275.3 147.3)">GND</text>
<text x="155.7" y="155.2" transform="rotate(-90 155.7 155.2)">+3V3</text>
<text x="161.3" y="153.6">1k</text>
<text x="162.6" y="155.5">Y2</text>
<text x="171.8" y="153.6">STATUS</text>
<text x="201.2" y="153.3">PC13</text>
<text x="201.2" y="155.8">PC14</text>
<text x="201.2" y="150.7">PC12</text>
<text x="226.7" y="150.7">PB3</text>
<text x="226.7" y="153.3">PB4</text>
<text x="226.7" y="155.8">PB5</text>
<text x="259" y="155.9">R14</text>
<text x="264.3" y="155.9">10k</text>
<text x="201.2" y="158.3">PC15</text>
<text x="226.7" y="158.3">PB6</text>
<text x="226.7" y="160.9">PB7</text>
<text x="157.6" y="162.5">C30</text>
<text x="157.6" y="164.5">10pF</text>
<text x="162.6" y="166.5">32.768kHz</text>
<text x="226.7" y="163.4">PB8</text>
<text x="226.7" y="166">PB9</text>
<text x="150" y="170.1">C31</text>
<text x="150" y="172.1">10pF</text>
<text x="152.9" y="171.6">GND</text>
<text x="225.5" y="168.5">PB10</text>
<text x="225.5" y="171">PB11</text>
<text x="225.5" y="173.6">PB12</text>
<text x="145.3" y="179.3">GND</text>
<text x="225.5" y="176.1">PB13</text>
<text x="225.5" y="178.7">PB14</text>
<text x="216.8" y="184.9" transform="rotate(-90 216.8 184.9)">VSS</text>
<text x="219.3" y="184.9" transform="rotate(-90 219.3 184.9)">VSSA</text>
<text x="225.5" y="181.2">PB15</text>
<text x="198.1" y="190.6">STM32F103RBT6</text>
<text x="216.4" y="193.2">GND</text>
<text x="249.2" y="213">PWR_FLAG</text>
<text x="251.5" y="223.3">VDDA</text>
</g>
<g font-size="1.8" fill="#a90000">
<text x="210.6" y="96" transform="rotate(-90 210.6 96)">1</text>
<text x="198.7" y="98.8">7</text>
<text x="213.1" y="96.6" transform="rotate(-90 213.1 96.6)">19</text>
<text x="215.6" y="96.6" transform="rotate(-90 215.6 96.6)">32</text>
<text x="218.2" y="96.6" transform="rotate(-90 218.2 96.6)">48</text>
<text x="220.7" y="96.6" transform="rotate(-90 220.7 96.6)">64</text>
<text x="223.3" y="96.6" transform="rotate(-90 223.3 96.6)">13</text>
<text x="231.1" y="101.3">15</text>
<text x="198.1" y="103.9">60</text>
<text x="231.1" y="103.9">16</text>
<text x="231.1" y="106.4">17</text>
<text x="198.7" y="109">5</text>
<text x="198.7" y="111.5">6</text>
<text x="231.1" y="109">20</text>
<text x="231.1" y="111.5">21</text>
<text x="198.1" y="114">54</text>
<text x="198.7" y="119.1">8</text>
<text x="231.1" y="114">22</text>
<text x="231.1" y="116.6">23</text>
<text x="231.1" y="119.1">41</text>
<text x="198.1" y="124.2">10</text>
<text x="198.7" y="121.7">9</text>
<text x="231.1" y="121.7">42</text>
<text x="231.1" y="124.2">43</text>
<text x="198.1" y="126.7">11</text>
<text x="198.1" y="129.3">24</text>
<text x="198.1" y="131.8">25</text>
<text x="231.1" y="126.7">44</text>
<text x="231.1" y="129.3">45</text>
<text x="231.1" y="131.8">46</text>
<text x="265.4" y="126.7">1</text>
<text x="265.4" y="129.3">2</text>
<text x="265.4" y="131.8">3</text>
<text x="198.1" y="134.4">37</text>
<text x="198.1" y="136.9">38</text>
<text x="231.1" y="134.4">49</text>
<text x="231.1" y="136.9">50</text>
<text x="265.4" y="134.4">4</text>
<text x="265.4" y="136.9">5</text>
<text x="198.1" y="139.4">39</text>
<text x="198.1" y="142">40</text>
<text x="231.1" y="142">26</text>
<text x="198.1" y="144.5">51</text>
<text x="198.1" y="147.1">52</text>
<text x="198.1" y="149.6">53</text>
<text x="231.1" y="144.5">27</text>
<text x="231.1" y="147.1">28</text>
<text x="231.1" y="149.6">55</text>
<text x="198.7" y="152.1">2</text>
<text x="198.7" y="154.7">3</text>
<text x="231.1" y="152.1">56</text>
<text x="231.1" y="154.7">57</text>
<text x="198.7" y="157.2">4</text>
<text x="231.1" y="157.2">58</text>
<text x="231.1" y="159.8">59</text>
<text x="231.1" y="167.4">29</text>
<text x="231.1" y="162.3">61</text>
<text x="231.1" y="164.8">62</text>
<text x="231.1" y="169.9">30</text>
<text x="231.1" y="172.5">33</text>
<text x="231.1" y="175">34</text>
<text x="231.1" y="177.5">35</text>
<text x="231.1" y="180.1">36</text>
<text x="215.6" y="188" transform="rotate(-90 215.6 188)">18</text>
<text x="218.2" y="188" transform="rotate(-90 218.2 188)">12</text>
</g>
</svg>
